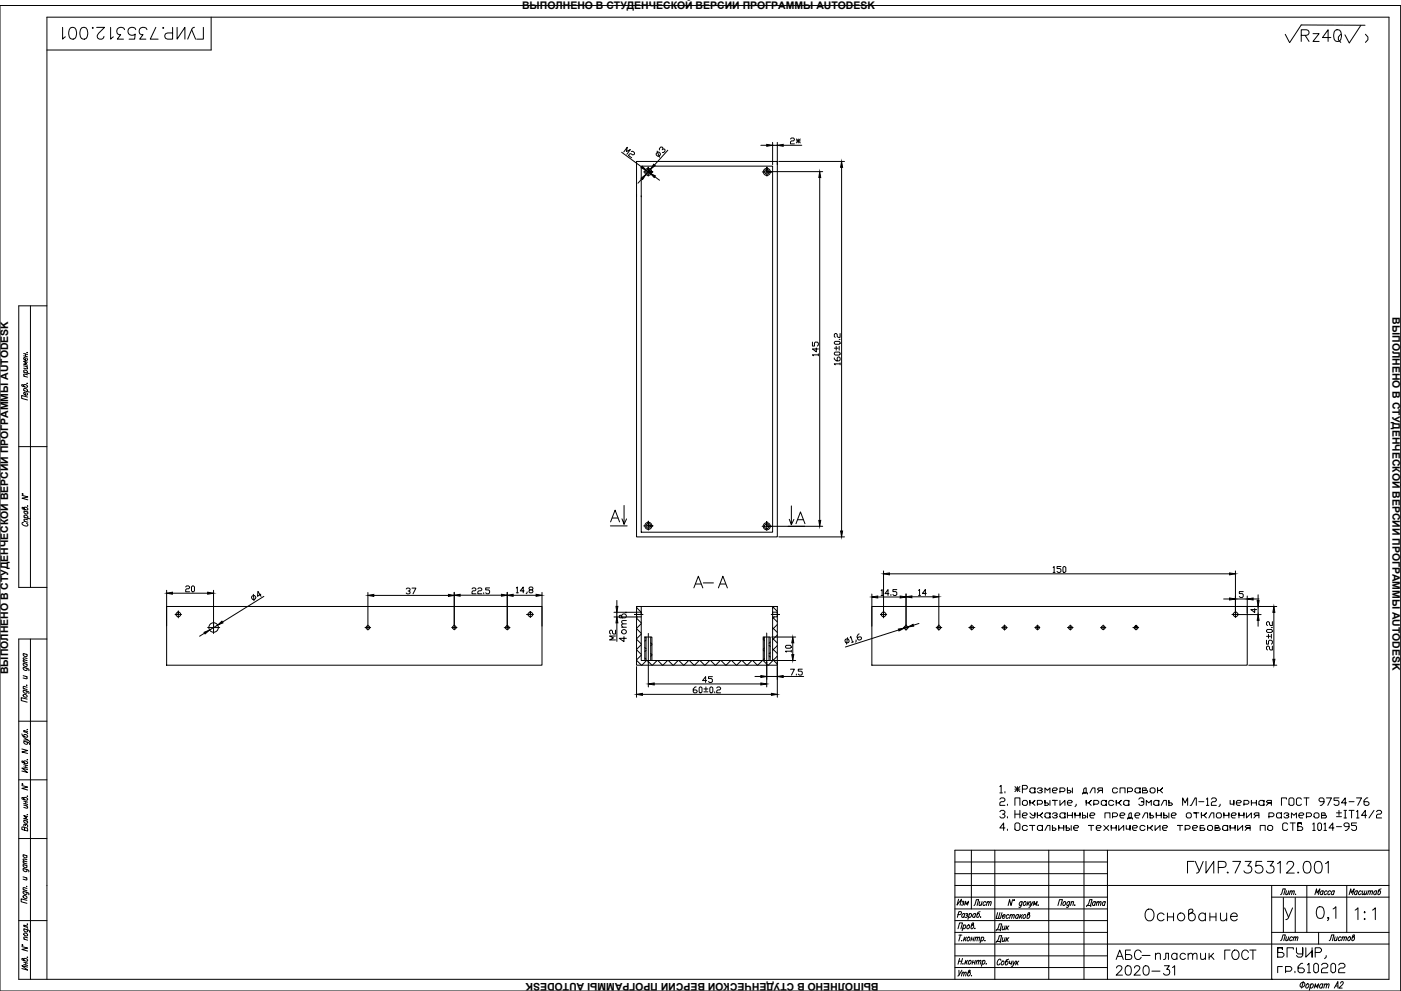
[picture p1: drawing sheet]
<svg xmlns="http://www.w3.org/2000/svg" width="594mm" height="420mm" viewBox="0 0 594 420" stroke-linecap="round" stroke-linejoin="round" font-family="sans-serif">
<!-- layer: KONTUR -->
<path d="M0 2.3h593.9v417.9h-593.9z" fill="none" stroke="#000" stroke-width=".42"/>
<g fill="none" stroke="#000" stroke-width=".42">
<path d="M89.5 7.3v13.9h-69.6M12.9 129.7v119.3M19.9 129.7h-11.9v119.3h11.9M8 189.4h11.9M12.9 270.9v144.3M19.9 270.9h-11.9v144.3h581v-407.9h-569.1v407.9M8 305.8h11.9M8 330.6h11.9M8 355.5h11.9M404.9 375.4h184.1M411.9 360.5v24.9M421.9 360.5v54.7"/>
<path d="M444.7 360.5v54.7M459.7 360.5v54.7M469.6 360.5v54.7M539.2 375.4v39.8M554.1 375.4v19.9M571.1 375.4v19.9M589 360.5h-184.1v54.7M8 390.3h11.9M539.2 380.4h49.8M539.2 395.3h49.8M559.1 395.3v5M469.6 400.3h119.4"/>
</g>
<g fill="none" stroke="#000" stroke-width=".42">
<path d="M10 159.5l1.7 .4M10 157.8l2.5 .7M10 155.1l1.7 .4M10 149.9l1.7 .4M10 150.8l1.7 .5M10.4 157.9l-.4-.5a.82 .82 0 0 1 1.1-.4 .82 .82 0 0 1 .5 1l-.3 .1M10.8 150.1v.9M11.2 155.4l.5 .6-.1 .4-1.6-.3M11.3 151.8l.4 .5a.8 .8 0 0 1-1.1 .4 .8 .8 0 0 1-.4-1.1h.5v1.1M11.4 149.4l.3 .1zM11.7 158.9l-1.6-.3-.1 .4 .5 .6M11.7 153.6l-1.7-.4 1.3 .9-1.3 .3 1.7 .5"/>
<path d="M10 163.5a.78 .78 0 0 1 1.1-.4 .78 .78 0 0 1 .3 1.1l-2-.5-.2-.5h.6l.6 .8M10 165.6l2.5 .6M10.4 165.7l-.4-.5a.82 .82 0 0 1 1.1-.4 .82 .82 0 0 1 .5 1l-.3 .1M11.3 166.5l.4 .5a.79 .79 0 0 1-1.1 .4 .79 .79 0 0 1-.4-1h.5v1.1M11.4 162.5l.3 .1zM11.7 168.4l-2.5-.7v1.2l2.5 .7M9.4 210l2.4 .7-2.4 .5 2.4 .7M9.4 209.3l.3 .3zM10.2 215.6a.79 .79 0 0 1 1-.5 .79 .79 0 0 1 .4 1.1l-2-.4-.2-.7 .5 .1 .6 .8M10.2 219.3l2.5 .7M10.2 216.6l1.6 .5M10.5 219.4l-.3-.5a.75 .75 0 0 1 1-.4 .75 .75 0 0 1 .3 1.1"/>
<path d="M10.5 216.7l-.2 .1a.82 .82 0 0 0 .5 1.1 .82 .82 0 0 0 1-.5l-.3-.4M11.6 214.5l.2 .1zM9.9 221.4l-.2 .1a.77 .77 0 0 0-.3 .9 .77 .77 0 0 0 .9 .5h1.4v-.7l-.5-.4M10.2 221l1.6 .4M11.8 220.4l-1.5-.3-.1 .4 .4 .6M9.8 277.1l1.7 .4M10.2 277.2l-.3 .1a.84 .84 0 0 0 .6 1 .84 .84 0 0 0 1-.4l-.4-.5M11.5 279.2l-1.6-.3-.1 .3 .5 .6M9.8 292.6l2.3 .7 .1 .7M9.8 282.9l2.3 .7 .1 .8M9.8 291.9l1.7 .5M9.8 286.5l1.7 .4"/>
<path d="M9.8 281.2l1.7 .5M9.8 280.5l1.7 .5M9.9 294.5a.95 .95 0 0 1 1.1 0 .95 .95 0 0 1 .4 1 .97 .97 0 0 1-1.1 0 .97 .97 0 0 1-.4-1zM10.2 292.7l-.3 .1a.84 .84 0 0 0 .6 1.1 .84 .84 0 0 0 1-.5l-.4-.5M10.2 283l-.1 .1a.79 .79 0 0 0 .3 1.1 .79 .79 0 0 0 1.1-.5l-.4-.4M10.2 281.3l-.3 .1a.84 .84 0 0 0 .6 1.1 .84 .84 0 0 0 1-.5l-.4-.4M11 286.8l.5 .6-.1 .4-1.6-.4M11.3 290.5l.2 .1zM11.5 296.4l-2.5-.6v1.2l2.5 .7M11.5 291.4l-1.6-.4-.1 .5 .5 .5M11.5 280.1l-1.6-.3-.1 .3 .5 .6M9.3 317.5l2.4 .7-2.4 .6 2.4 .6"/>
<path d="M9.3 311.2l.5 1 1.8 .3a.82 .82 0 0 0-.5-1 .82 .82 0 0 0-1 .4l.3 .5M10.1 314.2l2.2 .7 .1 .7M10.1 312.7l1.6 1-1.6 .1M10.4 314.3l-.1 .1a.77 .77 0 0 0 .4 1.1 .77 .77 0 0 0 1-.5l-.3-.4M11.5 309.3h.1M11.7 313.7l.9 .8M11.7 310.1l-1.6-.4v.5l1.5 .5 .1 .4M9.3 333l2.4 .7-2.4 .6 2.4 .6M9.3 332.3l.4 .3zM10.1 338.6a.79 .79 0 0 1 1-.4 .79 .79 0 0 1 .4 1l-2-.4-.2-.6h.5l.6 .8M10.1 323.1a.8 .8 0 0 1 1-.4 .8 .8 0 0 1 .4 1.1l-2-.5-.2-.6 .3-.1 .8 1M10.1 339.6l1.6 .5"/>
<path d="M10.1 324.2l1.6 .4M10.1 325.2l1.6 .4M10.9 324.4v1M10.9 339.9v.9M11.5 337.5l.2 .1zM11.5 322.1h.2zM11.7 326.3l-2.4-.7 2.4 1.9-2.4-.6M10.1 347.7l1.6 .5M10.1 341.3l1.6 .5M10.1 340.6l1.6 .5M10.4 351.2l-.2-.4-.8-.2-.1 1.1 2.4 .6v-.8l-.4-.5h-.8l-.1 1M10.4 347.8l-.2 .1a.82 .82 0 0 0 .5 1.1 .82 .82 0 0 0 1-.5l-.3-.4"/>
<path d="M10.8 349.8l.7-.1 .1 .9M10.8 350.1l-.1-.5-.5-.1v.8M11.3 341.7l.4 .5-.1 .4-1.5-.3M11.5 345.4h.2zM11.7 346.2l-1.6-.4 1.3 1-1.3 .2 1.6 .5M9.8 379.9a.82 .82 0 0 1 1.1-.1 .82 .82 0 0 1 .2 1.1l-.9-.2zM9.8 377.9l2.2 .7 .1 .7M9.8 368.2l1.9 .5 .6 .6-.2 .4M9.8 377.2l1.6 .5M9.8 371.8l1.6 .4M9.8 366.6l1.6 .4M9.8 365.8l1.6 .5"/>
<path d="M9.8 362.4l1.6 .4M10.2 378l-.3 .1a.82 .82 0 0 0 .5 1 .82 .82 0 0 0 1-.4l-.3-.5M10.2 368.3l-.2 .1a.77 .77 0 0 0 .4 1.1 .77 .77 0 0 0 1-.5l-.3-.4M10.2 366.6l-.3 .1a.82 .82 0 0 0 .5 1.1 .82 .82 0 0 0 1-.5l-.3-.4M10.2 362.5l-.3 .1a.82 .82 0 0 0 .5 1 .82 .82 0 0 0 1-.4l-.3-.5M11 372.1l.4 .6-.1 .4-1.5-.4M11.2 375.8l.2 .1zM11.4 376.7l-1.5-.4-.1 .5 .4 .5M11.4 365.4l-1.5-.3-.1 .3 .4 .6M11.4 364.5l-1.5-.3-.1 .3 .4 .6M10.1 393.8l1.9 .5 .6 .5-.2 .4M10.1 398.1l1.6 .5"/>
<path d="M10.2 395.7a.83 .83 0 0 1 1.1 0 .83 .83 0 0 1 .1 1.1l-1-.2-.3-.5zM10.4 393.9l-.1 .1a.77 .77 0 0 0 .4 1.1 .77 .77 0 0 0 1-.5l-.3-.4M11.4 381.7l-2.4-.6v1.2l2.4 .7M11.5 391.8h.1M11.7 397.6l-1.5-.3-.1 .4 .4 .6M11.7 392.6l-1.6-.4v.5l1.5 .5 .1 .4M406.2 393.8l.7-2.5h1.2l-.6 2.5M406.2 387.8l1.1-.1 .3-1.1-1-.1-.7 2.5M406.6 396.5h1.3M407.2 396.5l-.6 2.4M407.8 398.7h.1M408.5 392.5l.5-.4a.76 .76 0 0 1 .4 1.1 .76 .76 0 0 1-1.1 .2"/>
<path d="M408.6 392.1l-.6 2.5M409 397.3l-.4 1.6M409 387.7l-.1-.3a.82 .82 0 0 0-1 .5 .82 .82 0 0 0 .4 1.1l.5-.4M409.2 387.3l-.5 1.7M409.2 398l.3 .9M409.5 387.4h.8l-.1 .5-.5 .1M409.9 397.3l-1.2 1.2M410 388l.3 .5-.3 .4h-.8M410.2 392.5l.5-.4a.76 .76 0 0 1 .4 1.1 .76 .76 0 0 1-1.1 .2zM410.3 397.6l.5-.3a.76 .76 0 0 1 .4 1.1 .76 .76 0 0 1-1.2 .2zM411 387.7l.4-.4a.76 .76 0 0 1 .5 1.1 .76 .76 0 0 1-1.2 .2M411.1 387.3l-.7 2.5"/>
<path d="M411.9 398.1h.9M412.1 397.3l-.5 1.6M412.4 392.1a.77 .77 0 0 1 .4 1.1 .77 .77 0 0 1-1.1 .3l.5-2 .5-.2v.6l-.8 .6M413.1 397.3l-.5 1.6M413.4 393.5l-.1 .3zM413.6 387.7v-.3a.82 .82 0 0 0-1.1 .5 .82 .82 0 0 0 .5 1.1l.4-.4M413.6 397.8l.6-.5 .4 .1-.4 1.5M413.8 387.3l-.5 1.7M413.8 397.3l-.5 1.6M414.5 397.8l.6-.5 .4 .1-.4 1.5M415.6 386.5l-1.1 .6-.3 1.8a.84 .84 0 0 0 1.1-.5 .84 .84 0 0 0-.5-1.1l-.4 .4M415.8 388.7v.3z"/>
<path d="M416.2 397.6l.4-.3a.82 .82 0 0 1 .4 1 .82 .82 0 0 1-.9 .5l-.2-.2M416.3 397.3l-.7 2.5M417.7 398.7h.1M423 386.9l-.6 2.5h1.8l.7-2.5M424 386.9l-.7 2.5M425.1 388.5h1.1v-.5a.77 .77 0 0 0-1.1 .3 .77 .77 0 0 0 .5 1.1l.4-.4M427.9 388.1l-.2-.2a.82 .82 0 0 0-.9 .5 .82 .82 0 0 0 .3 1l.5-.4M428.4 388.2l.5-.5 .4 .2-.4 1.5M428.5 387.7l-.5 1.7M429.3 388.2l.5-.5 .3 .2-.3 1.5M429.4 381.4l-.7 2.5-.6-2.5-.6 2.5M429.9 381.5l.2 .1-.2 .2z"/>
<path d="M431.9 388.1a.79 .79 0 0 0-1.1-.1 .79 .79 0 0 0-.1 1.2l.5 .2 .4-.4M432 387.7l-.5 1.7M432.7 387.7l-.5 1.7M432.8 388.5l.4 .9M433.4 382.6v-.1a.8 .8 0 0 0-1.1 .3 .8 .8 0 0 0 .4 1.1l.5-.4M433.5 382.2l-.7 2.3-.7 .1M433.6 387.7l-1.2 1.2M434 388.1l.5-.4a.84 .84 0 0 1 .4 1.1 .84 .84 0 0 1-1 .5zM434.1 382.6l.5-.4a.84 .84 0 0 1 .4 1.1 .84 .84 0 0 1-1 .5zM435.9 382.2l-.5 1.7M436.1 382.9l.4 1M436.1 387.7a.79 .79 0 0 1 .5 1.1 .79 .79 0 0 1-1.1 .4l.4-2.1 .6-.2v.6l-.8 .6"/>
<path d="M436.8 382.2l-1.2 1.2M437 382.2l.1 1.7 1-1.7M437.1 383.9l-.8 .8M438.1 383.9l.5-1.7 .2 1.3 1-1.3-.4 1.7M440.2 383.7v.2zM448.6 383.9l.7-2.5h1.2l-.7 2.5M451.1 382.4l.3-.2a.84 .84 0 0 1 .4 1.1 .84 .84 0 0 1-1 .5l-.1-.9zM453.6 382.6l-.1-.1a.79 .79 0 0 0-1.1 .4 .79 .79 0 0 0 .5 1l.4-.4M453.7 382.2l-.7 2.3-.8 .1M454.3 382.7l.5-.5 .5 .2-.4 1.5M454.4 382.2l-.5 1.7M455.8 383.7l-.1 .2z"/>
<path d="M9.3 401.3l2.4 .7-2.4 .5 2.4 .7M9.3 400.6l.4 .3zM10.1 406.9a.79 .79 0 0 1 1-.5 .79 .79 0 0 1 .4 1.1l-2-.5-.2-.6h.3l.8 .9M10.1 407.9l1.6 .5M10.1 408.9l1.6 .5M10.9 408.1v1M11.5 405.8l.2 .1zM11.7 410l-2.4-.6 2.4 1.9-2.4-.7M406.6 407.5h1.2M406.9 406.4l-.7 2.4M408.1 406.4l-.6 2.4M408.3 408.6h.1"/>
<path d="M409.5 407.2l-.4 1.6M409.7 407.9l.3 .9M410.4 407.2l-1.2 1.1M410.8 407.5l.5-.3a.82 .82 0 0 1 .4 1 .82 .82 0 0 1-1 .5zM412.4 408h1M412.6 407.2l-.4 1.6M413.6 407.2l-.4 1.6M414.2 407.6l.5-.4 .4 .1-.4 1.5M414.3 407.2l-.4 1.6M415.1 407.6l.5-.4 .4 .1-.4 1.5M416.7 407.5l.5-.3a.75 .75 0 0 1 .4 1 .75 .75 0 0 1-1.1 .3M416.8 407.2l-.7 2.5"/>
<path d="M418.2 408.6h.1M424.4 407.2v-.2a.77 .77 0 0 0-1-.3 .77 .77 0 0 0-.4 .9v1.4h.7l.4-.5M424.8 407.8l.4-.3a.76 .76 0 0 1 .5 1 .76 .76 0 0 1-1.2 .3zM427.7 406.7l-1.1 .5-.3 1.8a.84 .84 0 0 0 1.1-.5 .84 .84 0 0 0-.5-1l-.4 .3M428.2 407.5l-.2 .9 .4 .1 .6-.4M429.1 407.5l-.4 1.6M429.6 407.5l.1 1.6 1-1.6M429.7 409.1l-.9 .9M431.1 407.5l-.4 1.6M431.3 408.2l.3 .9M432 407.5l-1.2 1.1M551.6 417a.94 .94 0 0 1 1.4-.4 .94 .94 0 0 1 0 1.4 .94 .94 0 0 1-1.4 .5 .94 .94 0 0 1 0-1.5z"/>
<path d="M552.7 416.2l-.8 2.7M554 417.5l.4-.4a.91 .91 0 0 1 .5 1.2 .91 .91 0 0 1-1.1 .5zM555.8 417.5l.5-.4a.91 .91 0 0 1 .5 1.2 .91 .91 0 0 1-1.1 .5l-.2-.3M555.9 417.1l-.7 2.8M557.3 418.9l.5-1.8 .3 1.4 1-1.4-.4 1.8M560.9 417.5l-.1-.3a.91 .91 0 0 0-1.1 .6 .91 .91 0 0 0 .4 1.1l.5-.4M561 417.1l-.5 1.8M561.6 417.6l.7-.5 .3 .1-.3 1.7M561.8 417.1l-.5 1.8M562.6 417.6l.6-.5 .4 .1-.4 1.7M565.8 418.9l1.5-2.7 .1 2.7M566.3 418h1"/>
<path d="M568.4 416.9a.59 .59 0 0 1 .7-.7 .59 .59 0 0 1 .5 .8l-1.9 1.9h1.4"/>
</g>
<path d="M404.9 395.3h64.7M404.9 390.3h64.7M544.2 380.6v14.7M549.2 380.6v14.7M404.9 400.3h64.7M404.9 410.2h64.7M404.9 405.3h64.7" fill="none" stroke="#000" stroke-width=".42"/>
<!-- layer: 0 -->
<g fill="none" stroke="#000" stroke-width=".42">
<path d="M545 14.6l1.8 3.4M577 10.8l-4.9 7.4-1.8-3.4M578.8 10.7l-27-.1-4.9 7.5M335.2 58.9l.4-.4h.9l.3 .4-.3 .8h-.9l-.4 .5v.8h1.6M337.7 59.7h1.6M337.7 58.9l1.6 1.7M338.5 58.9v1.7M339.3 58.9l-1.6 1.7M263.6 64.6l8.5 6.2M264.5 64.4l1.5-2-.4 1.9 1.7-.9-1.5 2M267.7 64.2l.6-.1 .7 .5 .1 .6-.9 .5-.7-.5h-.5l-.5 .7 1.3 1M269.9 68.5h59.7v159.1h-59.7z"/>
<path d="M271.9 70.4h55.7v155.2h-55.7zM272.2 75.8l-1.7 1.9M272.9 72.9h3.9h-1.9M274.1 72.3l1.6 1.1M274.9 72.9v-2v3.8M275.8 71.8l-1.9 2.2M277.7 74.9l2 1.5M278.6 64.1l1.1 2.6M278.8 64.5h.6l.6 .5v.6l-.5 .6-.6 .1-.6-.6v-.6zM280.8 63.5l.3-.9-.9-.2-.6 .6v.6M281.1 63.2h.6l.3 .9-.6 .5-.5 .1M283.2 63.7l-5.7 6.2"/>
<path d="M322.6 61.6h2.5M323.3 72.9h3.9h-2M325.2 72.9v-2v3.8M325.8 72.8h23.1M327.6 60.4v9.4M327.6 61.6h2M329.6 60.4v9.4M330.2 68.5h27.9M332.1 61.6h7.9M347.6 75.3v145.3M356.9 71v154.1M269.9 82.5v.9"/>
<path d="M271.9 83v.4M344.5 145v1.7h.9v-1.2l.3-.5h.9l.4 .5v.8l-.4 .4M346.2 147.5v1.7l-1.7-1.2h2.5M347 150.5h-2.5l.4 .3M347 150v.8M353.8 151.8v.4l.8 .8h1.3l.3-.4v-.8l-.3-.5-.9 .5v1.2M353.8 145.1l.4-.4h1.7l.3 .8-.3 .5h-1.7zM353.8 147.6h1.6M354.2 149.3h1.7l.3 .8-.3 .4h-1.7l-.4-.4zM354.6 146.8v1.7M355.9 146.8v1.7M355.9 143.9h.3"/>
<path d="M356.2 154.3h-2.4l.4 .4M356.2 141.4v1.6h-.8l-.4-.3v-.9l-.4-.4-.8 .4v.9l.4 .3M356.2 153.8v.9M259.6 219.6h2.4M264.6 214.3v8l-.9-2.3M335.6 214.5v8l-.9-2.3M258.8 223h7.1M258.9 221.3l1.9-5 1.9 5M265.7 220l-1.1 2.3M273 223h3.9h-2v-2v3.7M323.2 223.1h3.9h-2v-2v3.8M325.7 223.1h23.2"/>
<path d="M330.2 227.6h27.9M336.6 220.2l-1 2.3M337.5 222l1.9-5 1.9 5M338.2 220.3h2.4M70.7 257.1h159.1v24.9h-159.1zM70.7 250.3v15.1M73.1 251.5h15M78.7 248.8l.4-.4h.9l.4 .4-.4 .8h-.9l-.4 .5v.8h1.7M81.2 248.8l.4-.4 .9 .4v1.7l-.5 .4-.8-.4zM90.6 250.3v18.3M106.8 252.9l.7-.5 .5 .2 .5 .6-.2 .6-.6 .5-.6-.2-.5-.7zM107.4 252l.3 2.7"/>
<path d="M110.6 251.9l-1.4 .9 .2-2.1 1.3 2.2M111.9 252.9l-17.5 10.8M156 251.2v15.9M158.5 252.4h31.7M172.3 249.7l.3-.4h.9l.4 .4-.4 .9h-.4M173.5 250.6l.4 .4-.4 .8h-.9l-.3-.4M174.7 249.3h1.7l-1.3 2.5M192.6 251.1v15.9M195.1 252.3h17.5M200.2 249.7l.3-.4h.9l.4 .4-.4 .8h-.9l-.3 .4v.9h1.6M202.6 249.7l.4-.4h.9l.4 .4-.4 .8h-.9l-.4 .4v.9h1.7M205.1 251.3v.5"/>
<path d="M207.6 249.3h-1.6v.8h1.2l.4 .4v.8l-.4 .5h-.8l-.4-.5M215.1 251.1v14.4M217.6 252.4h9.7M218.9 249.3l.5-.4v2.4M218.9 251.3h.9M222.2 250.5h-1.6l1.3-1.6v2.4M223.5 251l-.4 .8M224.7 250.1l-.4-.4 .4-.8h.9l.4 .8-.4 .4h-.9l-.4 .9 .4 .3h.9l.4-.3-.4-.9M229.8 251.2v14.3M260.3 259.6h9.6M261.6 254.6v2.5M269.9 257.1h2v22.9h55.7v-22.9h2v24.9h-59.7z"/>
<path d="M269.9 257.6l2 1.9M270.3 257.1l-.4 .4M271.9 259.5h-2v2h2M271.9 259.5v1h-2.7h3.5M271.9 257.1l55.7 .1 2 2M328.3 257.1l-.7 .8M369.7 257.1h159.2v24.9h-159.2zM369.7 251.8v13.7M372.2 253.1h9.5M373.6 250.4l.5-.4v2.5M373.6 252.5h.9M374.6 242.1v17.8"/>
<path d="M376.9 251.7h-1.6l1.3-1.7v2.5M377.1 243.3h144.3M377.8 252.1v.4M380.3 250h-1.7v.8h1.3l.4 .4v.9l-.4 .4h-.9l-.4-.4M384.2 251.8v15.5M386.7 253h8.9M389.5 250.4l.4-.5v2.5M389.5 252.4h.8M392.8 251.6h-1.6l1.2-1.7v2.5M398.1 251.8v15.5M446.6 240.6l.4-.4v2.5M446.6 242.7h.8"/>
<path d="M449.9 240.2h-1.7v.8h1.3l.4 .4v.9l-.4 .4h-.9l-.4-.4M451.1 240.2l.9 .4v1.7l-.5 .4-.8-.4v-1.7zM518.9 254h2.5M523.9 242.1v17.8M523.9 254h5M524.5 257.1h16.9M527.2 250.8h-1.7v.9h1.3l.4 .4v.8l-.4 .4h-.9l-.4-.4M528.9 252.7v7.2M531.4 254h2.5M532 258v1.7l-1.6-1.3h2.5M533.5 252.2v2.4M533.5 257.1v3.5"/>
<path d="M540.2 259.6v19.9M77 260.5h-2.7h1.3v-1.4v2.9M86.7 268.4l-2.1 1.3M88.1 266.1h5.1M92.2 265l-3.3 2.1M154.8 266.1h2.4M191.5 266.1h2.3M213.8 266.1h2.5M215.1 266.1v-1v2M226.2 260.5h-2.8h1.5v-1.3v2.6M260.3 261.6h9.6M261 269.7h-2.5l1.6 .8-1.6 .8h2.5"/>
<path d="M261 267.2v1.6h-.9l-.8-1.6-.8 .4v.8l.4 .4M269.9 280l2.1 2M269.9 275.5l2 2M269.9 271l2 2M269.9 266.5l2 2M269.9 262.1l2 2M270.3 261.5l-.4 .4M271.9 264.4l-2 2M271.9 268.9l-2 1.9M271.9 273.3l-2 2M271.9 277.8l-2 2M273.4 270.1v9.9h1.5"/>
<path d="M273.4 270.1h3v9.9h-.5M273.4 279l.5 .5M273.4 274.5l.5 .5M273.4 270.1l.5 .5M273.9 270.1v9.9h2v-9.9M273.9 271.3l-.5 .5M273.9 275.8l-.5 .5M274.9 268.6v22.7M275.9 277l.5 .5M275.9 272.5l.5 .6M276.4 273.3l-.5 .5M276.4 277.7l-.5 .6"/>
<path d="M323.6 275.6l.5 .5M323.6 271.1l.5 .5M324.1 270.1v9.9h2v-9.9M324.1 270.3l-.5 .5M324.1 274.7l-.5 .6M324.1 279.2l-.5 .5M325.1 268.4v22.9M326.1 278l.5 .6M326.1 273.6l.5 .5M326.6 272.2l-.5 .6M326.6 276.7l-.5 .5M327 260.5h3.4h-2.8v-1h2v2h-2"/>
<path d="M327.2 270.1h10.2M327.6 279.6l2 2M327.6 275.1l2 2M327.6 270.6l2 2M327.6 266.1l2 2M327.6 261.7l2 2M328.4 261.5l-.8 .8M329.6 264.8l-2 2M329.6 269.2l-2 2M329.6 273.7l-2 2M329.6 278.2l-3.8 3.8M333.5 273.6h1.6l.4 .8-.4 .4h-1.6l-.4-.4z"/>
<path d="M335.5 276.1h-2.4l.4 .4M335.5 275.7v.8M336.2 272.5v5M358.5 271.1l.8-.3 .5 .3 .3 .8-.3 .5-.8 .2-.5-.2-.2-.8zM359.4 270.3l-.5 2.8M360.5 270.4l.3-.5 .7 2.3M361.9 272.1l-.8 .3M363 271.4l-.2 .9M364.3 268.8l-.4 .1-.5 1 .4 1.2 .5 .3 .8-.3 .1-.9-.5-.2-1.2 .3M376 260.5h-2.7h1.3v-1.4v2.9M381.1 267.1l-22.6 7.2M383 266.1h2.3"/>
<path d="M384.9 265.9l-1.5 .4M389.7 264.3l-2.4 .8M397 266.1h2.4M410.8 266.1h2.6M412 265v2.1M424.7 266.1h2.4M426 265v2.2M438.8 266.1h2.1M439.9 265v2.1M452.6 266.1h2.4M453.9 265v2.1M466.6 266.1h2.3"/>
<path d="M467.8 265v2M480.4 266.1h2.5M481.7 266.1v-1v2M524.5 260.6h10.3M525.2 260.5h-2.7h1.4v-1.3v2.6M533.5 263v2.5M537 271.4v1.7h.9v-1.2l.4-.5h.8l.4 .5v.8l-.4 .4M537 267.3l.5-.4h1.6l.4 .8-.4 .4h-1.6zM537 269.8h1.7M537.9 268.9v1.7M539.1 266.1h.4M539.1 268.9v1.7"/>
<path d="M539.5 273.9v1.7h-.8l-.8-1.7-.9 .4v.9l.5 .4M539.5 263.6v1.6h-.8l-.8-1.6-.9 .4v.8l.5 .4M269.9 282.6v13M272.4 294.4h54.7M274.2 280l-2 2M274.4 280l2 2M277.4 290h45.2M278.6 280l-2 2M278.9 280l2 2M283.1 280l-2 2M283.4 280l2 2M287.6 280l-2 2"/>
<path d="M287.9 280l2 2M292 280l-2 2M292.3 280l2 2M295.2 291.3h-.4l-.8 .8v1.2l.4 .5h.8l.4-.5-.4-.8h-1.2M296.5 280l-2 2M296.8 280l2 2M296.8 291.3l.9 .4v1.6l-.4 .5-.8-.5v-1.6zM298.5 293.3h1.7M298.5 292.1h1.7M299.3 291.3v1.6M299.6 288.5h-1.7l1.3-1.6v2.4M300.9 280l-1.9 2"/>
<path d="M301.3 280l2 2M301.4 291.3l.9 .4v1.6l-.5 .5-.8-.5v-1.6zM302.1 286.9h-1.7v.8h1.3l.4 .4v.9l-.4 .3h-.8l-.5-.3M303.1 293.3v.5M303.9 291.7l.4-.4h.8l.5 .4-.5 .8h-.8l-.4 .4v.9h1.7M305.4 280l-2 2M305.7 280l2 2M309.9 280l-2 2M310.2 280l2 2M314.4 280l-2 2M314.7 280l2 2M318.8 280l-2 2"/>
<path d="M319.2 280l1.9 2M320.1 286.8h2.5M323.3 280l-2 2M323.6 280l2 2M325.1 280h-1.5v-9.9h3v9.9h-.5M325.1 286.8h4.5M327.2 280h10.2M329.6 280.6v15M332.1 286.8h8.7M335.2 283.7h1.6l-1.2 2.5M337.7 285.8v.4M340.2 283.7h-1.7v.9h1.3l.4 .3v.9l-.4 .4h-.9l-.4-.4"/>
<path d="M529.5 282h11.9M424 333.5l.5-.5v3.2M424 338.8l.5-.5h1.1l.5 .5v.5l-.5 .6h-1.1l-.5 .5v1.1h2.1M424 336.2h1.1M426.1 335.6v.6M430.4 334.6h2.1M430.4 333.5l2.1 2.1M431.4 333.5v2.1M432.5 333.5l-2.1 2.1M433.5 334.6h1.6l.6-.5v-.6l-.6-.5h-1.6v3.2M433.5 339.9l.6-.6h1l.6 .6v1.1l-.6 .5h-1l-.6-.5zM436.7 334.6l.6-.5h1l.5 .5v-.5v2.1v-.6l-.5 .6h-1l-.6-.6z"/>
<path d="M439.9 334.6l.5-.5h1.1l.5 .5-.5 .5h-.5h.5l.5 .5-.5 .6h-1.1l-.5-.6M443.1 336.2v-2.1l1.1 1 1-1v2.1M443.1 339.3v1.1h1.1l.5 .6-.5 .5h-1.1zM445.2 339.3v2.2M446.3 335.1h1.6l.5-.5-.5-.5h-1.1l-.5 .5v1l.5 .6h1.1M448.4 339.3h-2.1h1v2.2M449.5 335.6h1.6l.5-.5v-.5l-.5-.5h-1.6v2.1M449.5 339.3v2.2l2.1-2.2v2.2M452.6 334.1v1h1.1l.5 .5-.5 .6h-1.1zM454.7 334.1v2.1M459 336.7v-.5h.5v-1.6l.6-.5h.5v2.1h-1.1h1.6v.5M462.2 336.2l1.1-2.1h1v2.1"/>
<path d="M465.4 336.2l1-1.1h-.5l-.5-.5 .5-.5h1.6v1h-1.1h1.1v1.1M467.5 339.3h1l.6 .6v-.6v2.2v-.5l-.6 .5h-1l-.5-.5v-1.1zM472.3 339.9l-.5-.6h-1.1l-.5 .6v1.1l.5 .5h1.1l.5-.5M473.9 334.6l-.6-.5h-1l-.5 .5v1l.5 .6h1l.6-.6M474.9 336.2v-2.1h2.2v2.1M476.5 339.9l.6-.6h1l.6 .6v-.6v2.2v-.5l-.6 .5h-1l-.6-.5zM478.1 335.6h1.6l.5-.5v-.5l-.5-.5h-1.6v2.1M481.3 334.6l.5-.5h1.1l.5 .5v-.5v2.1v-.6l-.5 .6h-1.1l-.5-.6zM482.9 338.8l.5-.5h1.1l.5 .5v1.1h-1h1v1.1l-.5 .5h-1.1l-.5-.5M484.5 334.1h1.3l.3 .4-.3 .5-1.3 .1h1.9l.1 .8-2 .3zM487.7 334.6l.5-.5h1l.6 .5v1l-.6 .6h-1l-.5-.6zM489.2 339.9l.6-.6h1.1l.5 .6v-.6v2.2v-.5l-.5 .5h-1.1l-.6-.5z"/>
<path d="M490.9 336.2v-2.1v1h1l1.1-1-1.1 1 1.1 1.1M495.6 339.3v1.1h1.1l.5 .6-.5 .5h-1.1zM508.3 339.9h2.2M511.6 338.8l.5-.5v3.2M513.7 338.8l.5-.5h1l.6 .5v.5l-.6 .6h-1l-.5 .5v1.1h2.1M521.6 339.3v1.7h1.6v-1.7v2.2M533.8 339.9l.6-.6h1l.5 .6v-.6v2.2v-.5l-.5 .5h-1l-.6-.5zM545.5 338.8v-.5h-2.1v3.2M547.1 338.3h1.1l.5 .5v2.2l-.5 .5h-1.1l-.5-.5v-2.2zM551.9 338.8l-.6-.5h-1l-.6 .5v2.2l.6 .5h1l.6-.5M552.9 338.3h2.2M554 338.3v3.2"/>
<path d="M561.4 339.9h-1.6l-.5-.6v-.5l.5-.5h1.1l.5 .5v1.6l-1 1.1h-.6M562.5 338.3h2.1l-1.6 3.2M567.8 338.3h-2.1v1h1.6l.5 .6v1.1l-.5 .5h-1.1l-.5-.5M572.1 339.9h2.1M575.2 338.3h2.1l-1.6 3.2M580 338.3h-.5l-1.1 1v1.7l.6 .5h1l.5-.5v-.6l-.5-.5h-1.6M424 344.1l.5-.5h1.1l.5 .5v.5l-.5 .6h-.5M425.6 345.2l.5 .5v.5l-.5 .6h-1.1l-.5-.6M426.1 351h-2.1l1.6-2.1v3.2M427.2 341v.5M427.2 346.2v.6M427.2 351.5v.6"/>
<path d="M430.4 341.5v-3.2h2.1v3.2M430.4 349.4l.5-.5h1l.6 .5v2.1l-.6 .6h-1l-.5-.6zM430.4 343.6v3.2M430.4 345.2h2.1M432.5 343.6v3.2M433.5 345.7h1.6l.6-.5-.6-.6h-1l-.6 .6v1l.6 .6h1M435.7 350.5l-.6-.5h-1l-.6 .5v1l.6 .6h1l.6-.6M436.7 341.5v-2.2v1.1h1.1l1-1.1-1 1.1 1 1.1M436.7 344.6l1.1 1.1h1v-1.1v1.6l-.5 .6h-1l-.6-.6M438.8 350h-2.1h1.1v2.1M439.9 341h1.6l.5-.6v-.5l-.5-.6h-1.6v2.2M439.9 346.8v-2.2v1.1h1.1l1-1.1-1 1.1 1 1.1"/>
<path d="M439.9 350.5l.5-.5h1.1l.5 .5v-.5v2.1v-.6l-.5 .6h-1.1l-.5-.6zM443.1 352.1l1.1-2.1h1v2.1M443.6 344.6h1.1l.5 .6v-.6v2.2v-.6l-.5 .6h-1.1l-.5-.6v-1zM446.3 345.2l.5-.6h1.1l.5 .6-.5 .5h-.6h.6l.5 .5-.5 .6h-1.1l-.5-.6M446.3 350v1h1l.6 .5-.6 .6h-1zM448.9 352.1v-2.1v1h2.2v-1v2.1M449.5 345.2l.5-.6h1.1l.5 .6v-.6v2.2v-.6l-.5 .6h-1.1l-.5-.6zM452.1 350v1h1.1l.5 .5-.5 .6h-1.1zM452.6 340.4h1.6l.5-.5-.5-.6h-1l-.6 .6v1.1l.6 .5h1M452.6 346.8v-2.2v1.1h2.1v-1.1v2.2M454.2 350v2.1M455.3 351h1.6l.5-.5-.5-.5h-1.1l-.5 .5v1l.5 .6h1.1"/>
<path d="M455.8 346.8v-2.2v1.1h2.2v-1.1v2.2M456.4 341v.5l-.6 .5M459 344.6v1.1h1.1l.5 .5-.5 .6h-1.1zM460.6 341.5v-2.2v1.1h1l1.1-1.1-1.1 1.1 1.1 1.1M461.1 344.6v2.2M462.2 345.7h1.6l.5-.5-.5-.6h-1.1l-.5 .6v1l.5 .6h1.1M463.8 341h1.6l.5-.6v-.5l-.5-.6h-1.6v2.2M463.8 350h-2.2h1.1v2.1M464.9 351h1.5l.6-.5-.6-.5h-1l-.5 .5v1l.5 .6h1M468 350l2.2 2.1M468.5 346.8v-2.2h2.2v2.2M470.2 350l-2.2 2.1"/>
<path d="M471.2 352.1v-2.1v1h2.1v-1v2.1M471.8 346.2h1.5l.6-.5v-.5l-.6-.6h-1.5v2.2M473.3 341.5v-2.2v1.1h1.1l1-1.1-1 1.1 1 1.1M474.4 350v2.1l2.1-2.1v2.1M474.9 345.7h1.6l.6-.5-.6-.6h-1.1l-.5 .6v1l.5 .6h1.1M477.6 350v1.5h1.6v-1.5v2.1M478.1 347.3v-.5h.6v-1.6l.5-.6h.5v2.2h-1h1.5v.5M480.2 351h1.6l.5-.5-.5-.5h-1l-.6 .5v1l.6 .6h1M481.3 345.7h1.6l.5-.5-.5-.6h-1.1l-.5 .6v1l.5 .6h1.1M484.5 346.8l1-2.2h1.1v2.2M485.5 350.5l-.5-.5h-1l-.6 .5v1l.6 .6h1l.5-.6M486.1 341.5v-2.2l1 1.1 1.1-1.1v2.2"/>
<path d="M486.6 352.1v-2.1v1h1.1l1-1-1 1 1 1.1M487.7 344.6v1.1h1l.5 .5-.5 .6h-1zM489.8 350v2.1l2.1-2.1v2.1M490.3 346.8v-2.2v1.1h2.1v-1.1v2.2M492.4 341.5l1.1-2.2h1.1v2.2M493 351h1.6l.5-.5-.5-.5h-1.1l-.5 .5v1l.5 .6h1.1M493.5 344.6v1.1h1.1l.5 .5-.5 .6h-1.1zM495.6 344.6v2.2M496.7 345.7h1.6l.5-.5-.5-.6h-1.1l-.5 .6v1l.5 .6h1.1M501.5 341.5v-3.2l1 2.1 1.1-2.1v3.2M501.5 350h-2.2h1.1v2.1M502.5 351.5h1.6l.6-.5v-.5l-.6-.5h-1.6v2.1"/>
<path d="M503 345.2l.6-.6h1.1l.5 .6v1l-.5 .6h-1.1l-.6-.6zM504.7 341.5h.5l1.6-3.2h.5v3.2M505.7 351h1.6l.5-.5-.5-.5h-1.1l-.5 .5v1l.5 .6h1.1M508.3 344.6h-2.1h1.1v2.2M509.4 346.8v-2.2v1.1h1.1l1.1-1.1-1.1 1.1 1.1 1.1M510.5 350h-1.6v2.1h1.6l.5-.6-.5-.5h-1.6M511.6 341.5h1M512.1 350.5l.5-.5h1.1l.5 .5v1l-.5 .6h-1.1l-.5-.6zM512.6 346.8l1.1-2.2h1v2.2M516.3 344.6h1.1l.5 .6v1l-.5 .6h-1.1l-.5-.6v-1zM516.8 351h-1.6l1.4-.1 .2-.4-.2-.5h-1.4v2.1h1.6M516.9 351l.5 .5-.5 .5"/>
<path d="M517.4 341v.5l-.6 .5M518.5 350.5l.5-.5h1l.6 .5v-.5v2.1v-.6l-.6 .6h-1l-.5-.6zM519 346.8v-2.2v1.1h2.1v-1.1v2.2M521.6 352.1v-2.1v1h2.1v-1v2.1M522.1 345.7h1.6l.6-.5-.6-.6h-1l-.6 .6v1l.6 .6h1M524.3 340.4h1.6l.5-.5-.5-.6h-1.1l-.5 .6v1.1l.5 .5h1.1M524.8 350v2.1l2.1-2.1v2.1M525.4 346.8v-2.2v1.1h2.1v-1.1v2.2M527.5 341h1.5l.6-.6v-.5l-.6-.6h-1.5v2.2M528 352.1l1-1.1h-.5l-.5-.5 .5-.5h1.6v1h-1.1h1.1v1.1M528.5 344.6v2.2l2.1-2.2v2.2M530.6 341.5v-2.2v1.1h2.2v-1.1v2.2"/>
<path d="M531.7 346.8l1.1-1.1h-.5l-.6-.5 .6-.6h1.5v1.1h-1h1v1.1M534.4 352.1v-2.1h2.1v2.1M537 341.5l1.1-1.1h-.6l-.5-.5 .5-.6h1.6v1.1h-1h1v1.1M537.5 350.5l.6-.5h1l.6 .5v1l-.6 .6h-1l-.6-.6zM538.1 346.2h1.6l.5-.5v-.5l-.5-.6h-1.6v2.2M541.8 344.6h1l.6 .6v-.6v2.2v-.6l-.6 .6h-1l-.5-.6v-1zM544.4 345.2l.6-.6h1l.6 .6-.6 .5h-.5h.5l.6 .5-.6 .6h-1l-.6-.6M546 349.4l-.5-.5h-1.1l-.5 .5v2.1l.5 .6h1.1l.5-.6M547.1 348.9h2.1M547.6 346.8v-2.2l1.1 1.1 1-1.1v2.2M548.2 348.9v3.2M550.3 348.9h1.6v.5v-.5h-1.6v1.6h1.6l.5 .5v.5l-.5 .6h-1.6z"/>
<path d="M550.8 345.7h1.6l.5-.5-.5-.6h-1.1l-.5 .6v1l.5 .6h1.1M554 346.2h1.6l.5-.5v-.5l-.5-.6h-1.6v2.2M556.6 349.4l.6-.5v3.2M556.6 352.1h1.1M557.7 344.6h1.1l.5 .6v1l-.5 .6h-1.1l-.5-.6v-1zM558.8 349.4l.5-.5h.5l.6 .5v2.1l-.6 .6h-.5l-.5-.6zM560.4 344.6l1.3 .1 .3 .5-.3 .4-1.3 .1 1.8 .1 .2 .7-2 .3zM561.4 349.4l.5-.5v3.2M561.4 352.1h1.1M565.7 351h-2.2l1.6-2.1v3.2M566.7 346.2h2.1M566.7 344.6h2.1"/>
<path d="M566.7 350.5h2.1M567.8 343.6v2.1M569.9 346.8h1.1M569.9 343.6h1.1M570.4 343.6v3.2M571 340.4h-2.2l1.6-2.1v3.2M572.1 350.5h-1.7l-.5-.5v-.6l.5-.5h1.1l.6 .5v1.6l-1.1 1.1h-.6M572.1 343.6h2.1M573.1 343.6v3.2M575.2 344.1l.5-.5v3.2M575.2 348.9h-2.1v1.1h1.6l.5 .5v1l-.5 .6h-1.1l-.5-.6M575.2 346.8h1.1"/>
<path d="M579.5 345.7h-2.2l1.7-2.1v3.2M582.6 343.6l-2.1 3.2M583.7 344.1l.5-.5h1.1l.6 .5v.5l-.6 .6h-1.1l-.5 .5v1.1h2.2M404.9 370.4h64.7M404.9 365.5h64.7M404.9 385.4h64.7M404.9 380.4h64.7M544.7 384.9l1.7 4.1M548.1 384.9l-1.9 4.5-1 .5M558.9 384.6a1.66 1.66 0 0 1 2.4 .8 4 4 0 0 1-.5 3.8 1.66 1.66 0 0 1-2.4-.7 4 4 0 0 1 .5-3.9zM563.4 389.2h-.5l.3-.3 .2 .3-.5 1.1M565.3 385.4l1.2-1v5"/>
<path d="M574.6 385.9l1.2-1v5M578.4 389.6h.5l-.2 .3zM578.7 386.5l.2 .3-.2 .3zM582 385.9l1.2-1v5M473.3 406.8l1.5-4 1.5 4M473.5 410.4l.7-1 1.4 .4a1.27 1.27 0 0 1-.4 1.7l-1.9 1.9h2.7M473.8 405.5h1.9M477.6 409.7a1.28 1.28 0 0 1 2 .5 3.5 3.5 0 0 1-.4 3.1 1.32 1.32 0 0 1-1.9-.6 3.4 3.4 0 0 1 .3-3zM479.3 402.8h-2v4h1.7a1.03 1.03 0 0 0 .9-.7 1.03 1.03 0 0 0-.3-1.2l-2.3-.2M481.1 410.4l.7-1 1.4 .4a1.27 1.27 0 0 1-.4 1.7l-1.9 1.9h2.6M483.9 403.8a1.45 1.45 0 0 0-1.7-1 1.45 1.45 0 0 0-1.1 1.5v1a1.46 1.46 0 0 0 1.2 1.5 1.46 1.46 0 0 0 1.6-1M484.3 405.1h3.4"/>
<path d="M485.2 409.7a1.28 1.28 0 0 1 1.9 .5 3.5 3.5 0 0 1-.4 3.1 1.32 1.32 0 0 1-1.9-.6 3.4 3.4 0 0 1 .4-3zM488.4 411.7h3.5M490 404.9l.9-.7 1 .1 .1 2.5M490 404.2v2.6M493.4 406.8l.7-.2 .2-.6v-1.8h1.2v2.6M493.7 409.4h2.2l-1.2 1.6a1.32 1.32 0 0 1 1 2.1 1.32 1.32 0 0 1-2.3-.4M497.2 410.2l.9-.8v4M499.1 404.7a1.28 1.28 0 0 0-1.9-.2 1.28 1.28 0 0 0 0 1.9 1.28 1.28 0 0 0 1.9-.2M499.1 404.2v2.6M502.7 404.7a1.28 1.28 0 0 0-1.9-.2 1.28 1.28 0 0 0 0 1.9 1.28 1.28 0 0 0 1.9-.2M503.8 404.9l.9-.7 .8 .1 .2 2.5M503.8 404.2v2.6"/>
<path d="M505.7 404.9l.9-.7 .8 .1 .2 2.5M509.1 404.2l.2 2.4 .9 .2 1-.8M511.2 404.2v2.6M512.7 404.2v2.6M513.5 405.3l1.3 1.5M514.6 404.2l-1.9 1.8M521.6 402.8h-2.3v4M522.7 403.4a1.47 1.47 0 0 1 1.7-.6 1.47 1.47 0 0 1 1 1.5 1.75 1.75 0 0 1-.4 1.9 1.75 1.75 0 0 1-1.9 .4l-.4-.4a2.57 2.57 0 0 1 0-2.8zM529.4 403.8a1.46 1.46 0 0 0-1.7-1 1.46 1.46 0 0 0-1.2 1.5 1.75 1.75 0 0 0 .4 1.9 1.75 1.75 0 0 0 1.9 .4l.6-.8M530 402.8h2.6M531.3 402.8v4M539.2 415.2h.1"/>
<circle cx="274.9" cy="72.9" r="1.5"/>
<circle cx="274.9" cy="72.8" r=".99"/>
<circle cx="325.2" cy="72.9" r="1.5"/>
<circle cx="325.2" cy="72.8" r=".99"/>
<circle cx="274.9" cy="222.9" r="1.5"/>
<circle cx="274.9" cy="222.9" r=".99"/>
<circle cx="325.1" cy="223.1" r="1.5"/>
<circle cx="325.1" cy="223.1" r=".99"/>
<circle cx="75.6" cy="260.5" r=".99"/>
<circle cx="90.6" cy="266" r="2.01"/>
<circle cx="156" cy="266.1" r=".78"/>
<circle cx="192.6" cy="266" r=".78"/>
<circle cx="215.1" cy="266.1" r=".78"/>
<circle cx="224.9" cy="260.5" r=".99"/>
<circle cx="374.7" cy="260.5" r=".99"/>
<circle cx="384.2" cy="266.1" r=".78"/>
<circle cx="398.1" cy="266.1" r=".78"/>
<circle cx="412.1" cy="266.1" r=".78"/>
<circle cx="426" cy="266.1" r=".78"/>
<circle cx="439.9" cy="266.1" r=".78"/>
<circle cx="453.9" cy="266.1" r=".78"/>
<circle cx="467.8" cy="266.1" r=".78"/>
<circle cx="481.7" cy="266.1" r=".78"/>
<circle cx="523.9" cy="260.5" r=".99"/>
</g>
<g fill="#000" stroke="#000" stroke-width=".42">
<path d="M271.9 75.6l2-1.6-1.4 2.1zM272.3 70.4l1.8 1.9-2.3-1.2zM277.2 69.6l.6 .6-2 1.6zM275.7 73.4l2.2 1.2-.5 .7zM325.1 61.2l2.5 .4-2.5 .4zM329.6 61.6l2.5-.4v.8zM347.6 72.8l.4 2.5h-.8zM356.9 68.5l.4 2.5h-.9zM347.2 220.6h.8l-.4 2.5zM356.4 225.1h.9l-.4 2.5zM70.7 251.5l2.4-.4v.8zM88.1 251.1l2.5 .4-2.5 .4z"/>
<path d="M156 252.4l2.5-.4v.9zM190.2 252l2.4 .4-2.4 .5zM192.6 252.3l2.5-.3v.8zM212.6 252l2.5 .3-2.5 .5zM215.1 252.4l2.5-.4v.8zM227.3 252l2.5 .4-2.5 .4zM369.7 253.1l2.5-.4v.8zM374.6 243.3l2.5-.4v.8zM381.7 252.7l2.5 .4-2.5 .4zM384.2 253l2.5-.4v.8zM395.6 252.6l2.5 .4-2.5 .4zM521.4 253.5l2.5 .5-2.5 .4z"/>
<path d="M521.4 242.9l2.5 .4-2.5 .4zM528.9 254l2.5-.5v.9zM533.1 254.6h.8l-.4 2.5zM540.2 257.1l.4 2.5h-.9zM86.5 268.1l2.4-1-1.9 1.7zM92.2 265l1.9-1.6 .5 .7zM336.2 270.1l.4 2.4h-.9zM335.7 277.5h.9l-.4 2.5zM381 266.7l2.4-.4-2.2 1.2zM384.9 265.9l2.3-1.2 .2 .8zM533.5 260.6l.4 2.4h-.8zM539.7 279.5h.9l-.4 2.5z"/>
<path d="M269.9 294.4l2.5-.4v.8zM274.9 290l2.5-.4v.8zM322.6 286.4l2.5 .4-2.5 .4zM322.6 289.6l2.5 .4-2.5 .4zM327.1 294l2.5 .4-2.5 .4zM329.6 286.8l2.5-.4v.8z"/>
</g>
<g fill="none" stroke="#000" stroke-width=".42">
<path d="M541.8 401.8h2v.7v-.7h-2v2h2l.6 .7v.6l-.6 .7h-2zM543.8 409.8h-2v2.6M545.1 411.8h2l.7-.7v-.7l-.7-.6h-2v2.6M548.4 402.5v-.7h-2.6v4M549.1 411.8v.6M549.7 401.8v2l.7 .7h2v-2.7v3.3l-.7 .7h-1.3l-.7-.7M552.4 408.4h-.7l-1.3 1.4v2l.7 .6h1.3l.7-.6v-.7l-.7-.7h-2M553.7 401.8v4l2.7-2.7v2.7v-4M554.4 409.1l.7-.7v4M554.4 412.4h1.3M557.7 403.8h2l.7-.7v-.6l-.7-.7h-2v4M557.7 408.4h.7l.7 .7v2.7l-.7 .6h-.7l-.6-.6v-2.7z"/>
<path d="M560.4 409.1l.6-.7h1.4l.6 .7v.7l-.6 .6h-1.4l-.6 .7v1.3h2.6M562.4 405.1v.7l-.7 .6M564.3 409.1l.7-.7h.7l.6 .7v2.7l-.6 .6h-.7l-.7-.6zM567.6 409.1l.7-.7h1.3l.7 .7v.7l-.7 .6h-1.3l-.7 .7v1.3h2.7"/>
</g>
<text font-size="9.3" x="25.4" y="18">ГУИР.735312.001</text>
<g font-size="8.8">
<text x="550.7" y="18.7">Rz40</text>
<text x="293.2" y="250.5">А-А</text>
<text x="502.4" y="371.5">ГУИР.735312.001</text>
<text x="484.4" y="391.6">Основание</text>
</g>
<text font-size="6.6" x="566.2" y="19.1">( )</text>
<g font-size="6.2">
<text x="266.3" y="273.4" transform="rotate(-90 266.3 273.4)">4отв.</text>
<text x="459.3" y="385.6">Дата</text>
<text x="421.2" y="395.8">Дик</text>
<text x="421.2" y="400.8">Дик</text>
</g>
<g font-size="5.7">
<text x="541.9" y="380.6">Лит.</text>
<text x="556.3" y="380.6">Масса</text>
<text x="570.8" y="380.6">Масштаб</text>
<text x="404.6" y="384.9">Изм</text>
<text x="411.7" y="385.2">Лист</text>
<text x="541.9" y="400">Лист</text>
<text x="562.3" y="400">Листов</text>
</g>
<text font-size="5.3" x="405" y="414.9">Утв.</text>
<g font-size="4.4">
<text x="221.4" y="3.7">ВЫПОЛНЕНО В СТУДЕНЧЕСКОЙ ВЕРСИИ ПРОГРАММЫ AUTODESK</text>
<text x="590.5" y="134.6" transform="rotate(90 590.5 134.6)">ВЫПОЛНЕНО В СТУДЕНЧЕСКОЙ ВЕРСИИ ПРОГРАММЫ AUTODESK</text>
<text x="3.5" y="285.8" transform="rotate(-90 3.5 285.8)">ВЫПОЛНЕНО В СТУДЕНЧЕСКОЙ ВЕРСИИ ПРОГРАММЫ AUTODESK</text>
<text x="372.6" y="416.7" transform="rotate(-180 372.6 416.7)">ВЫПОЛНЕНО В СТУДЕНЧЕСКОЙ ВЕРСИИ ПРОГРАММЫ AUTODESK</text>
</g>
</svg>
